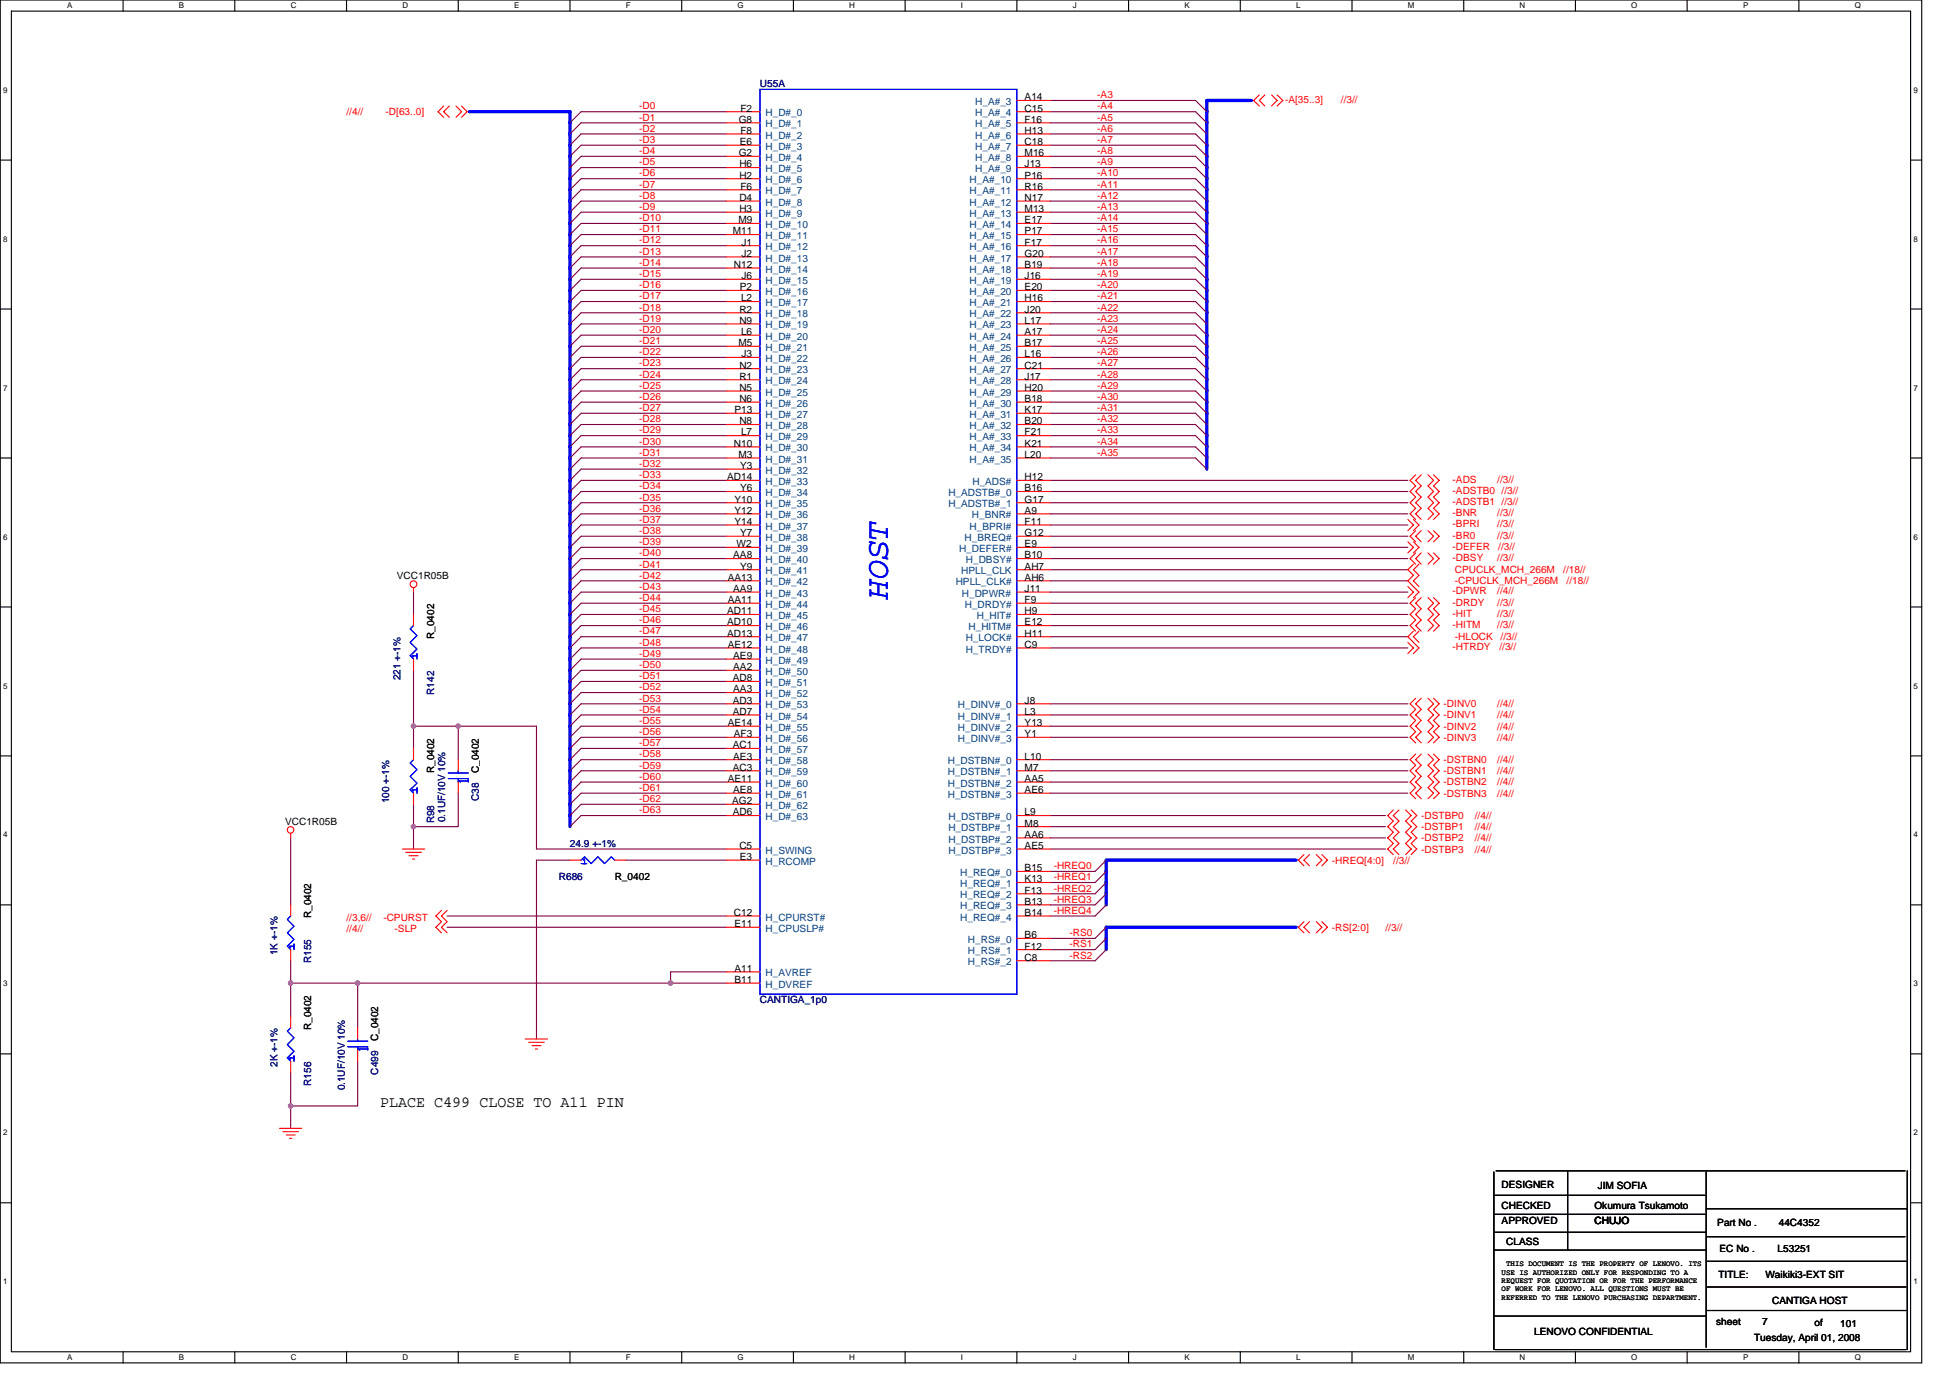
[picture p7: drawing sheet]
<svg xmlns="http://www.w3.org/2000/svg" width="297mm" height="210mm" viewBox="0 0 297 210" stroke-linecap="round" stroke-linejoin="round" font-family="sans-serif">
<path d="M0 0h292.7v207.6h-292.7zM1.7 1.7h289.3v204.2h-289.3z" fill="none" stroke="#000" stroke-width=".17"/>
<g fill="#fff">
<path d="M10.2 .2h.8v1.3h-.8z"/>
<path d="M10.2 206.1h.8v1.3h-.8z"/>
</g>
<path d="M18.8 0v1.7M18.8 205.9v1.7" fill="none" stroke="#000" stroke-width=".17"/>
<g fill="#fff">
<path d="M27.3 .2h.7v1.3h-.7z"/>
<path d="M27.3 206.1h.7v1.3h-.7z"/>
</g>
<path d="M35.8 0v1.7M35.8 205.9v1.7" fill="none" stroke="#000" stroke-width=".17"/>
<g fill="#fff">
<path d="M44.3 .2h.8v1.3h-.8z"/>
<path d="M44.3 206.1h.8v1.3h-.8z"/>
</g>
<path d="M52.8 0v1.7M52.8 205.9v1.7" fill="none" stroke="#000" stroke-width=".17"/>
<g fill="#fff">
<path d="M61.3 .2h.8v1.3h-.8z"/>
<path d="M61.3 206.1h.8v1.3h-.8z"/>
</g>
<path d="M69.8 0v1.7M69.8 205.9v1.7" fill="none" stroke="#000" stroke-width=".17"/>
<g fill="#fff">
<path d="M78.3 .2h.8v1.3h-.8z"/>
<path d="M78.3 206.1h.8v1.3h-.8z"/>
</g>
<path d="M86.8 0v1.7M86.8 205.9v1.7" fill="none" stroke="#000" stroke-width=".17"/>
<g fill="#fff">
<path d="M95.3 .2h.8v1.3h-.8z"/>
<path d="M95.3 206.1h.8v1.3h-.8z"/>
</g>
<path d="M103.8 0v1.7M103.8 205.9v1.7" fill="none" stroke="#000" stroke-width=".17"/>
<g fill="#fff">
<path d="M112.3 .2h1v1.3h-1z"/>
<path d="M112.3 206.1h1v1.3h-1z"/>
</g>
<path d="M120.9 0v1.7M120.9 205.9v1.7" fill="none" stroke="#000" stroke-width=".17"/>
<g fill="#fff">
<path d="M129.4 .2h.8v1.3h-.8z"/>
<path d="M129.4 206.1h.8v1.3h-.8z"/>
</g>
<path d="M137.9 0v1.7M137.9 205.9v1.7" fill="none" stroke="#000" stroke-width=".17"/>
<g fill="#fff">
<path d="M146.4 .2h.3v1.3h-.3z"/>
<path d="M146.4 206.1h.3v1.3h-.3z"/>
</g>
<path d="M154.9 0v1.7M154.9 205.9v1.7" fill="none" stroke="#000" stroke-width=".17"/>
<g fill="#fff">
<path d="M163.4 .2h.6v1.3h-.6z"/>
<path d="M163.4 206.1h.6v1.3h-.6z"/>
</g>
<path d="M171.9 0v1.7M171.9 205.9v1.7" fill="none" stroke="#000" stroke-width=".17"/>
<g fill="#fff">
<path d="M180.4 .2h.8v1.3h-.8z"/>
<path d="M180.4 206.1h.8v1.3h-.8z"/>
</g>
<path d="M188.9 0v1.7M188.9 205.9v1.7" fill="none" stroke="#000" stroke-width=".17"/>
<g fill="#fff">
<path d="M197.4 .2h.7v1.3h-.7z"/>
<path d="M197.4 206.1h.7v1.3h-.7z"/>
</g>
<path d="M205.9 0v1.7M205.9 205.9v1.7" fill="none" stroke="#000" stroke-width=".17"/>
<g fill="#fff">
<path d="M214.5 .2h.9v1.3h-.9z"/>
<path d="M214.5 206.1h.9v1.3h-.9z"/>
</g>
<path d="M223 0v1.7M223 205.9v1.7" fill="none" stroke="#000" stroke-width=".17"/>
<g fill="#fff">
<path d="M231.5 .2h.8v1.3h-.8z"/>
<path d="M231.5 206.1h.8v1.3h-.8z"/>
</g>
<path d="M240 0v1.7M240 205.9v1.7" fill="none" stroke="#000" stroke-width=".17"/>
<g fill="#fff">
<path d="M248.5 .2h.9v1.3h-.9z"/>
<path d="M248.5 206.1h.9v1.3h-.9z"/>
</g>
<path d="M257 0v1.7M257 205.9v1.7" fill="none" stroke="#000" stroke-width=".17"/>
<g fill="#fff">
<path d="M265.5 .2h.8v1.3h-.8z"/>
<path d="M265.5 206.1h.8v1.3h-.8z"/>
</g>
<path d="M274 0v1.7M274 205.9v1.7" fill="none" stroke="#000" stroke-width=".17"/>
<g fill="#fff">
<path d="M282.5 .2h.9v1.3h-.9z"/>
<path d="M282.5 206.1h.9v1.3h-.9z"/>
<path d="M.5 13h.6v1.4h-.6z"/>
<path d="M291.5 13h.6v1.4h-.6z"/>
<path d="M.5 35.7h.6v1.4h-.6z"/>
<path d="M291.5 35.7h.6v1.4h-.6z"/>
</g>
<path d="M0 24.4h1.7M291 24.4h1.7" fill="none" stroke="#000" stroke-width=".17"/>
<g fill="#fff">
<path d="M.5 58.4h.6v1.4h-.6z"/>
<path d="M291.5 58.4h.6v1.4h-.6z"/>
</g>
<path d="M0 47.1h1.7M291 47.1h1.7" fill="none" stroke="#000" stroke-width=".17"/>
<g fill="#fff">
<path d="M.5 81.1h.6v1.3h-.6z"/>
<path d="M291.5 81.1h.6v1.3h-.6z"/>
</g>
<path d="M0 69.8h1.7M291 69.8h1.7" fill="none" stroke="#000" stroke-width=".17"/>
<g fill="#fff">
<path d="M.5 103.8h.6v1.3h-.6z"/>
<path d="M291.5 103.8h.6v1.3h-.6z"/>
</g>
<path d="M0 92.5h1.7M291 92.5h1.7" fill="none" stroke="#000" stroke-width=".17"/>
<g fill="#fff">
<path d="M.5 126.5h.6v1.3h-.6z"/>
<path d="M291.5 126.5h.6v1.3h-.6z"/>
</g>
<path d="M0 115.1h1.7M291 115.1h1.7" fill="none" stroke="#000" stroke-width=".17"/>
<g fill="#fff">
<path d="M.5 149.2h.6v1.3h-.6z"/>
<path d="M291.5 149.2h.6v1.3h-.6z"/>
</g>
<path d="M0 137.8h1.7M291 137.8h1.7" fill="none" stroke="#000" stroke-width=".17"/>
<g fill="#fff">
<path d="M.5 171.9h.6v1.3h-.6z"/>
<path d="M291.5 171.9h.6v1.3h-.6z"/>
</g>
<path d="M0 160.5h1.7M291 160.5h1.7" fill="none" stroke="#000" stroke-width=".17"/>
<g fill="#fff">
<path d="M.5 194.6h.6v1.3h-.6z"/>
<path d="M291.5 194.6h.6v1.3h-.6z"/>
</g>
<g fill="none" stroke="#000" stroke-width=".17">
<path d="M227.6 178.5v27.1M227.9 178.4h62.3M238.8 178.5v11.9M259.9 178.5v26.7M290.5 178.4v27.2M0 183.2h1.7M227.6 182.1h32.1M227.6 185h32.1M227.6 187.7h32.3M227.6 190.4h32.3M259.9 199.6h30.5M259.9 184.1h30.6"/>
<path d="M260.1 192.1h30.3M260.1 188.4h30.1M260.1 196h30.3M291 183.2h1.7M227.6 200.5h32.3M227.7 205.6h62.7"/>
</g>
<g fill="none" stroke="#800040" stroke-width=".17">
<path d="M110.7 17h-22.2l-1.7 1.7M110.7 18.7h-22.2l-1.7 1.7M160 17h22.1l1.7 1.7M160 18.7h22.1l1.7 1.7M160 15.3h22.1l1.7 1.7M110.7 20.4h-22.2l-1.7 1.7M110.7 22.1h-22.2l-1.7 1.7M110.7 23.8h-22.2l-1.7 1.7M110.7 25.5h-22.2l-1.7 1.7M110.7 27.2h-22.2l-1.7 1.7M110.7 28.9h-22.2l-1.7 1.7M110.7 30.6h-22.2l-1.7 1.7"/>
<path d="M110.7 32.3h-22.2l-1.7 1.7M110.7 34h-22.2l-1.7 1.7M110.7 35.7h-22.2l-1.7 1.7M110.7 37.4h-22.2l-1.7 1.7M110.7 39.1h-22.2l-1.7 1.7M160 20.4h22.1l1.7 1.7M160 22.1h22.1l1.7 1.7M160 23.8h22.1l1.7 1.7M160 25.5h22.1l1.7 1.7M160 27.2h22.1l1.7 1.7M160 28.9h22.1l1.7 1.7M160 30.6h22.1l1.7 1.7"/>
<path d="M160 32.3h22.1l1.7 1.7M160 34h22.1l1.7 1.7M160 35.7h22.1l1.7 1.7M160 37.4h22.1l1.7 1.7M160 39.1h22.1l1.7 1.7M110.7 40.8h-22.2l-1.7 1.7M110.7 42.5h-22.2l-1.7 1.7M110.7 44.2h-22.2l-1.7 1.7M110.7 45.9h-22.2l-1.7 1.7M110.7 47.6h-22.2l-1.7 1.7M110.7 49.3h-22.2l-1.7 1.8M110.7 51.1h-22.2l-1.7 1.6"/>
<path d="M110.7 52.7h-22.2l-1.7 1.7M110.7 54.4h-22.2l-1.7 1.8M110.7 56.2h-22.2l-1.7 1.6M110.7 57.8h-22.2l-1.7 1.8M110.7 59.6h-22.2l-1.7 1.7M160 40.8h22.1l1.7 1.7M160 42.5h22.1l1.7 1.7M160 44.2h22.1l1.7 1.7M160 45.9h22.1l1.7 1.7M160 47.6h22.1l1.7 1.7M160 49.3h22.1l1.7 1.8M160 51.1h22.1l1.7 1.6"/>
<path d="M160 52.7h22.1l1.7 1.7M160 54.4h22.1l1.7 1.8M160 56.2h22.1l1.7 1.6M160 57.8h22.1l1.7 1.8M160 59.6h22.1l1.7 1.7M110.7 61.3h-22.2l-1.7 1.6M110.7 62.9h-22.2l-1.7 1.8M110.7 64.7h-22.2l-1.7 1.7M110.7 66.4h-22.2l-1.7 1.7M110.7 68.1h-22.2l-1.7 1.7M110.7 69.8h-22.2l-1.7 1.7M110.7 71.5h-22.2l-1.7 1.7"/>
<path d="M110.7 73.2h-22.2l-1.7 1.7M110.7 74.9h-22.2l-1.7 1.7M110.7 76.6h-22.2l-1.7 1.7M110.7 78.3h-22.2l-1.7 1.7M110.7 80h-22.2l-1.7 1.7M160 61.3h22.1l1.7 1.6M160 62.9h22.1l1.7 1.8M160 64.7h22.1l1.7 1.7M160 66.4h22.1l1.7 1.7M160 68.1h22.1l1.7 1.7M160 69.8h22.1l1.7 1.7M160 73.2h54.5"/>
<path d="M160 74.9h54.5M160 76.6h54.5M160 78.3h54.5M160 80h54.5M63 90.2v3.4M110.7 81.7h-22.2l-1.7 1.7M110.7 83.4h-22.2l-1.7 1.7M110.7 85.1h-22.2l-1.7 1.7M110.7 86.8h-22.2l-1.7 1.7M110.7 88.5h-22.2l-1.7 1.7M110.7 90.2h-22.2l-1.7 1.7M110.7 91.9h-22.2l-1.7 1.7"/>
<path d="M110.7 93.6h-22.2l-1.7 1.7M110.7 95.3h-22.2l-1.7 1.7M110.7 97h-22.2l-1.7 1.7M110.7 98.7h-22.2l-1.7 1.7M160 81.7h54.5M160 83.4h54.5M160 85.1h54.5M160 86.8h54.5M160 88.5h54.5M160 90.2h54.5M160 91.9h54.5M160 93.6h54.5"/>
<path d="M160 95.3h54.5M160 97h54.5M160 98.7h54.5M63 110.6h6.8v5.1M63 102.1v11.9M69.8 110.6h11.9v18.7h29M110.7 110.6h-22.2l-1.7 1.7M110.7 100.4h-22.2l-1.7 1.7M110.7 102.1h-22.2l-1.7 1.7M110.7 103.8h-22.2l-1.7 1.7M110.7 105.5h-22.2l-1.7 1.7M110.7 107.2h-22.2l-1.7 1.7"/>
<path d="M110.7 108.9h-22.2l-1.7 1.7M110.7 112.3h-22.2l-1.7 1.7M110.7 114h-22.2l-1.7 1.7M110.7 115.7h-22.2l-1.7 1.7M110.7 117.4h-22.2l-1.7 1.7M110.7 119.1h-22.2l-1.7 1.7M160 110.6h54.5M160 107.2h54.5M160 108.9h54.5M160 112.3h54.5M160 115.7h54.5M160 117.4h54.5"/>
<path d="M160 119.1h54.5M44.3 127.6v10.2M63 122.5v3.4M68.1 139.5h42.6M69.8 120.8v5.1h-6.8v3.4M86.8 131h-5.1v27.3M95.3 131h15.4M110.7 120.8h-22.2l-1.7 1.7M110.7 122.5h-22.2l-1.7 1.7M110.7 124.2h-22.2l-1.7 1.7M160 120.8h54.5M160 124.2h51"/>
<path d="M160 127.6h51M160 125.9h51M160 129.3h51M168.5 137.8l-1.7 1.7h-6.8M168.5 136.1l-1.7 1.7h-6.8M168.5 132.7l-1.7 1.7h-6.8M168.5 134.4l-1.7 1.7h-6.8M168.5 131l-1.7 1.7h-6.8M44.3 146.3v8.6M44.3 149.8h10.2M68.1 141.2h42.6M102.1 149.8h-47.6v6.7"/>
<path d="M102.1 149.8h8.6M110.7 148h-8.6v1.8M168.5 141.2l-1.7 1.7h-6.8M168.5 144.7l-1.7 1.6h-6.8M168.5 142.9l-1.7 1.8h-6.8M44.3 163.4v8.5M54.5 161.7v6.8h-10.2"/>
</g>
<g fill="#f0f" stroke="#f0f" stroke-width=".17">
<circle cx="69.8" cy="110.6" r=".33"/>
<circle cx="63" cy="125.9" r=".33"/>
<circle cx="44.3" cy="149.7" r=".33"/>
<circle cx="54.5" cy="149.7" r=".33"/>
<circle cx="102.1" cy="149.7" r=".33"/>
<circle cx="63" cy="110.6" r=".33"/>
<circle cx="44.3" cy="168.5" r=".33"/>
</g>
<path d="M71.5 17h15.3v108.9M190.6 15.3h-6.8v56.2M197.4 131h-28.9v6.8M197.4 141.2h-28.9v3.5" fill="none" stroke="#00f" stroke-width=".51"/>
<g fill="none" stroke="#f00" stroke-width=".17">
<path d="M67.6 16.2l-.9 .8 .9 .9M68.4 16.2l-.8 .8 .8 .9M69.5 16.2l.8 .8-.8 .9M70.3 16.2l.9 .8-.9 .9M110.7 17h5.1M110.7 18.7h5.1M154.9 15.3h5.1M154.9 17h5.1M154.9 18.7h5.1M191.8 14.5l-.8 .8 .8 .9M192.7 14.5l-.9 .8 .9 .9M193.7 14.5l.8 .8-.8 .9"/>
<path d="M194.5 14.5l.9 .8-.9 .9M110.7 27.2h5.1M110.7 28.9h5.1M110.7 30.6h5.1M110.7 32.3h5.1M110.7 34h5.1M110.7 35.7h5.1M110.7 37.4h5.1M110.7 39.1h5.1M110.7 20.4h5.1M110.7 22.1h5.1M110.7 23.8h5.1"/>
<path d="M110.7 25.5h5.1M154.9 27.2h5.1M154.9 28.9h5.1M154.9 30.6h5.1M154.9 32.3h5.1M154.9 34h5.1M154.9 35.7h5.1M154.9 37.4h5.1M154.9 39.1h5.1M154.9 20.4h5.1M154.9 22.1h5.1M154.9 23.8h5.1"/>
<path d="M154.9 25.5h5.1M110.7 40.8h5.1M110.7 42.5h5.1M110.7 44.2h5.1M110.7 45.9h5.1M110.7 47.6h5.1M110.7 49.3h5.1M110.7 51.1h5.1M110.7 52.7h5.1M110.7 54.4h5.1M110.7 56.2h5.1M110.7 57.8h5.1"/>
<path d="M110.7 59.6h5.1M154.9 40.8h5.1M154.9 42.5h5.1M154.9 44.2h5.1M154.9 45.9h5.1M154.9 47.6h5.1M154.9 49.3h5.1M154.9 51.1h5.1M154.9 52.7h5.1M154.9 54.4h5.1M154.9 56.2h5.1M154.9 57.8h5.1"/>
<path d="M154.9 59.6h5.1M110.7 61.3h5.1M110.7 62.9h5.1M110.7 73.2h5.1M110.7 74.9h5.1M110.7 76.6h5.1M110.7 78.3h5.1M110.7 80h5.1M110.7 68.1h5.1M110.7 64.7h5.1M110.7 66.4h5.1M110.7 69.8h5.1"/>
<path d="M110.7 71.5h5.1M154.9 61.3h5.1M154.9 62.9h5.1M154.9 73.2h5.1M154.9 74.9h5.1M154.9 76.6h5.1M154.9 78.3h5.1M154.9 80h5.1M154.9 68.1h5.1M154.9 64.7h5.1M154.9 66.4h5.1M154.9 69.8h5.1"/>
<path d="M214.5 79.1l.8 .9-.8 .8M215.3 79.1l.9 .9-.9 .8M215.6 72.3l-.8 .9 .8 .8-.8 .9 .8 .8-.8 .9 .8 .8-.8 .9 .8 .8M216.5 72.3l-.9 .9 .9 .8-.9 .9 .9 .8-.9 .9 .9 .8-.9 .9 .9 .8M217.5 72.3l.9 .9-.9 .8 .9 .9-.9 .8 .9 .9-.9 .8 .9 .9-.9 .8M218.4 72.3l.8 .9-.8 .8 .8 .9-.8 .8 .8 .9-.8 .8 .8 .9-.8 .8M63 89.5v.7M63 93.6v1.7M110.7 81.7h5.1M110.7 88.5h5.1M110.7 86.8h5.1M110.7 85.1h5.1"/>
<path d="M110.7 83.4h5.1M110.7 90.2h5.1M110.7 91.9h5.1M110.7 93.6h5.1M110.7 95.3h5.1M110.7 97h5.1M110.7 98.7h5.1M154.9 81.7h5.1M154.9 88.5h5.1M154.9 86.8h5.1M154.9 85.1h5.1M154.9 83.4h5.1"/>
<path d="M154.9 90.2h5.1M154.9 91.9h5.1M154.9 93.6h5.1M154.9 95.3h5.1M154.9 97h5.1M154.9 98.7h5.1M214.5 89.3l.8 .9-.8 .8M214.5 82.5l.8 .9-.8 .8M214.5 97.9l.8 .8-.8 .8M215.3 85.9l-.8 .9 .8 .8-.8 .9 1.7 1.7-.9 .8M215.3 96.1l-.8 .9 1.7 1.7-.9 .8M215.3 82.5l.9 .9-.9 .8"/>
<path d="M215.6 80.8l-.8 .9 .8 .8M215.6 84.2l-.8 .9 .8 .8M215.6 91l-.8 .9 .8 .8-.8 .9 .8 .8-.8 .9 .8 .8M216.2 85.9l-.9 .9 .9 .8-.9 .9 .9 .8M216.2 96.1l-.9 .9 .9 .9M216.5 80.8l-.9 .9 .9 .8M216.5 84.2l-.9 .9 .9 .8M216.5 91l-.9 .9 .9 .8-.9 .9 .9 .8-.9 .9 .9 .8M217.5 80.8l.9 .9-.9 .8M217.5 84.2l.9 .9-.9 .8M217.5 91l.9 .9-.9 .8 .9 .9-.9 .8 .9 .9-.9 .8M218.4 80.8l.8 .9-.8 .8"/>
<path d="M218.4 84.2l.8 .9-.8 .8M218.4 91l.8 .9-.8 .8 .8 .9-.8 .8 .8 .9-.8 .8M63 100.4v1.7M63 114v1.7M69.8 115.7v1.7M69.8 119.1v1.7M110.7 102.1h5.1M110.7 119.1h5.1M110.7 100.4h5.1M110.7 103.8h5.1M110.7 105.5h5.1M110.7 107.2h5.1"/>
<path d="M110.7 108.9h5.1M110.7 110.6h5.1M110.7 112.3h5.1M110.7 114h5.1M110.7 115.7h5.1M110.7 117.4h5.1M154.9 119.1h5.1M154.9 107.2h5.1M154.9 108.9h5.1M154.9 110.6h5.1M154.9 112.3h5.1M154.9 115.7h5.1"/>
<path d="M154.9 117.4h5.1M215.6 106.4l-.8 .8 .8 .9-.8 .8 .8 .8-.8 .9 .8 .9-.8 .8 .8 .9M215.6 114.9l-.8 .8 .8 .9-.8 .8 .8 .9-.8 .8 .8 .9-.8 .8 .8 .9M216.5 106.4l-.9 .8 .9 .9-.9 .8 .9 .8-.9 .9 .9 .9-.9 .8 .9 .9M216.5 114.9l-.9 .8 .9 .9-.9 .8 .9 .9-.9 .8 .9 .9-.9 .8 .9 .9M217.5 106.4l.9 .8-.9 .9 .9 .8-.9 .8 .9 .9-.9 .9 .9 .8-.9 .9M217.5 114.9l.9 .8-.9 .9 .9 .8-.9 .9 .9 .8-.9 .9 .9 .8-.9 .9M218.4 106.4l.8 .8-.8 .9 .8 .8-.8 .8 .8 .9-.8 .9 .8 .8-.8 .9M218.4 114.9l.8 .8-.8 .9 .8 .8-.8 .9 .8 .8-.8 .9 .8 .8-.8 .9M44.3 126.9v.7M44.3 137.8v1.7M61.3 129.3h3.4"/>
<path d="M61.8 129.8h2.4M62.3 130.3h1.4M62.8 130.9h.4M63 120.8v1.7M67.2 138.7l-.8 .8 .8 .9-.8 .8 .8 .9M68.1 138.7l-.9 .8 .9 .9-.9 .8 .9 .9M86.8 131h1.7M93.6 131h1.7M110.7 129.3h5.1M110.7 139.5h5.1M110.7 120.8h5.1M110.7 122.5h5.1"/>
<path d="M110.7 124.2h5.1M110.7 131h5.1M154.9 129.3h5.1M154.9 139.5h5.1M154.9 136.1h5.1M154.9 137.8h5.1M154.9 120.8h5.1M154.9 124.2h5.1M154.9 125.9h5.1M154.9 127.6h5.1M154.9 132.7h5.1M154.9 134.4h5.1"/>
<path d="M198.6 130.2l-.8 .8 .8 .9M199.5 130.2l-.9 .8 .9 .9M200.5 130.2l.9 .8-.9 .9M201.4 130.2l.8 .8-.8 .9M212.2 123.4l-.8 .8 .8 .9-.8 .8 .8 .9-.8 .8 .8 .9-.8 .8 .8 .9M213.1 123.4l-.9 .8 .9 .9-.9 .8 .9 .9-.9 .8 .9 .9-.9 .8 .9 .9M214.1 123.4l.9 .8-.9 .9 .9 .8-.9 .9 .9 .8-.9 .9 .9 .8-.9 .9M215 123.4l.8 .8-.8 .9 .8 .8-.8 .9 .8 .8-.8 .9 .8 .8-.8 .9M44.3 144.7v1.6M44.3 154.9v1.6M54.5 156.5v1.8M54.5 160v1.7"/>
<path d="M80 158.3h3.4M80.5 158.8h2.4M81 159.3h1.4M81.6 159.8h.3M110.7 148h5.1M110.7 149.8h5.1M110.7 141.2h5.1M154.9 142.9h5.1M154.9 144.7h5.1M154.9 146.3h5.1M198.6 140.4l-.8 .8 .8 .9M199.5 140.4l-.9 .8 .9 .9"/>
<path d="M200.5 140.4l.9 .8-.9 .9M201.4 140.4l.8 .8-.8 .9M42.6 171.9h3.4M43.1 172.4h2.4M43.6 172.9h1.4M44.1 173.4h.3M44.3 161.7v1.7"/>
<circle cx="63" cy="89" r=".51"/>
<circle cx="44.3" cy="126.4" r=".5"/>
</g>
<g fill="none" stroke="#00f" stroke-width=".17">
<path d="M115.8 13.6h39.1v137.8h-39.1zM63 95.3l-.5 .5 1 1-1 1.1 1 1-1 1 .5 .5M63.5 99.9h-.7l.2 .2M63.5 99.5v.9M63 115.7l-.5 .5 1 1-1 1.1 1 1-1 1 .5 .5M63.5 120v.8M68.3 117.8h3M68.3 118.6h3M69.8 117.4v.4M69.8 118.6v.5M71.3 119h-1.5l.3 .1M71.3 118.8v.3"/>
<path d="M44.3 139.5l-.5 .6 1 1-1 1 1 1-1 1 .5 .6M63.5 120.3h-.7l.2 .2M88.5 131l.5-.5 1.1 1.1 1-1.1 1 1.1 1-1.1 .5 .5M88.5 131.6h.9M88.9 131l.1-.1v.7M44.3 156.5l-.5 .6 1 1-1 1 1 1-1 1 .5 .6M44.8 144.1h-.7l.2 .2M44.8 143.8v.9M53 158.6h3M53 159.4h3M54.5 158.3v.3M54.5 159.4v.6"/>
<path d="M56 159.8h-1.5l.3 .2M56 159.6v.4M44.8 161.1h-.7l.2 .2M44.8 160.8v.9"/>
</g>
<text font-size="4.9" fill="#00f" x="135.3" y="91.2" transform="rotate(-90 135.3 91.2)">HOST</text>
<text font-size="2.4" x="57.9" y="168.6">PLACE C499 CLOSE TO A11 PIN</text>
<g font-size="1.5" fill="#f00">
<text x="52.8" y="17.5">//4//</text>
<text x="58.7" y="17.5">-D[63..0]</text>
<text x="97.4" y="16.7">-D0</text>
<text x="167.1" y="15">-A3</text>
<text x="167.1" y="16.7">-A4</text>
<text x="195.7" y="15.7">-A[35..3]</text>
<text x="204.3" y="15.7">//3//</text>
<text x="97.4" y="18.4">-D1</text>
<text x="97.4" y="20.1">-D2</text>
<text x="97.4" y="21.8">-D3</text>
<text x="97.4" y="23.5">-D4</text>
<text x="167.1" y="18.4">-A5</text>
<text x="167.1" y="20.1">-A6</text>
<text x="167.1" y="21.8">-A7</text>
<text x="167.1" y="23.5">-A8</text>
<text x="97.4" y="25.2">-D5</text>
<text x="97.4" y="26.9">-D6</text>
<text x="97.4" y="28.6">-D7</text>
<text x="167.1" y="25.2">-A9</text>
<text x="167.1" y="26.9">-A10</text>
<text x="167.1" y="28.6">-A11</text>
<text x="97.4" y="30.3">-D8</text>
<text x="97.4" y="32">-D9</text>
<text x="97.4" y="33.7">-D10</text>
<text x="97.4" y="35.4">-D11</text>
<text x="167.1" y="30.3">-A12</text>
<text x="167.1" y="32">-A13</text>
<text x="167.1" y="33.7">-A14</text>
<text x="167.1" y="35.4">-A15</text>
<text x="97.4" y="37.1">-D12</text>
<text x="97.4" y="38.8">-D13</text>
<text x="97.4" y="40.5">-D14</text>
<text x="167.1" y="37.1">-A16</text>
<text x="167.1" y="38.8">-A17</text>
<text x="167.1" y="40.5">-A18</text>
<text x="97.4" y="42.2">-D15</text>
<text x="97.4" y="43.9">-D16</text>
<text x="97.4" y="45.6">-D17</text>
<text x="97.4" y="47.3">-D18</text>
<text x="167.1" y="42.2">-A19</text>
<text x="167.1" y="43.9">-A20</text>
<text x="167.1" y="45.6">-A21</text>
<text x="167.1" y="47.3">-A22</text>
<text x="97.4" y="49">-D19</text>
<text x="97.4" y="50.7">-D20</text>
<text x="97.4" y="52.4">-D21</text>
<text x="167.1" y="49">-A23</text>
<text x="167.1" y="50.7">-A24</text>
<text x="167.1" y="52.4">-A25</text>
<text x="97.4" y="54.1">-D22</text>
<text x="97.4" y="55.8">-D23</text>
<text x="97.4" y="57.5">-D24</text>
<text x="97.4" y="59.2">-D25</text>
<text x="167.1" y="54.1">-A26</text>
<text x="167.1" y="55.8">-A27</text>
<text x="167.1" y="57.5">-A28</text>
<text x="167.1" y="59.2">-A29</text>
<text x="97.4" y="60.9">-D26</text>
<text x="97.4" y="62.6">-D27</text>
<text x="97.4" y="64.3">-D28</text>
<text x="167.1" y="60.9">-A30</text>
<text x="167.1" y="62.6">-A31</text>
<text x="167.1" y="64.3">-A32</text>
<text x="97.4" y="66">-D29</text>
<text x="97.4" y="67.7">-D30</text>
<text x="97.4" y="69.4">-D31</text>
<text x="97.4" y="71.1">-D32</text>
<text x="167.1" y="66">-A33</text>
<text x="167.1" y="67.7">-A34</text>
<text x="167.1" y="69.4">-A35</text>
<text x="97.4" y="72.8">-D33</text>
<text x="97.4" y="74.5">-D34</text>
<text x="97.4" y="76.2">-D35</text>
<text x="97.4" y="77.9">-D36</text>
<text x="221.3" y="75.2">-ADSTB0 //3//</text>
<text x="221.3" y="76.9">-ADSTB1 //3//</text>
<text x="221.3" y="73.5">-ADS</text>
<text x="228.1" y="73.5">//3//</text>
<text x="97.4" y="79.6">-D37</text>
<text x="97.4" y="81.3">-D38</text>
<text x="97.4" y="83">-D39</text>
<text x="221.3" y="78.6">-BNR</text>
<text x="221.3" y="82">-BR0</text>
<text x="221.3" y="80.3">-BPRI</text>
<text x="221.3" y="83.7">-DEFER</text>
<text x="228.1" y="78.6">//3//</text>
<text x="228.1" y="82">//3//</text>
<text x="228.1" y="80.3">//3//</text>
<text x="228.2" y="83.7">//3//</text>
<text x="97.4" y="84.8">-D40</text>
<text x="97.4" y="86.4">-D41</text>
<text x="97.4" y="88.1">-D42</text>
<text x="97.4" y="89.9">-D43</text>
<text x="221.3" y="85.4">-DBSY</text>
<text x="221.6" y="87.3">CPUCLK_MCH_266M</text>
<text x="221.6" y="89">-CPUCLK_MCH_266M</text>
<text x="228.1" y="85.4">//3//</text>
<text x="238.1" y="87.3">//18//</text>
<text x="238.6" y="89">//18//</text>
<text x="97.4" y="91.5">-D44</text>
<text x="97.4" y="93.3">-D45</text>
<text x="97.4" y="95">-D46</text>
<text x="221.3" y="95.7">-HITM</text>
<text x="221.3" y="93.9">-HIT</text>
<text x="221.3" y="92.2">-DRDY</text>
<text x="221.3" y="90.6">-DPWR</text>
<text x="228.1" y="92.2">//3//</text>
<text x="228.1" y="90.6">//4//</text>
<text x="228.1" y="95.7">//3//</text>
<text x="228.1" y="93.9">//3//</text>
<text x="97.4" y="96.6">-D47</text>
<text x="97.4" y="98.4">-D48</text>
<text x="97.4" y="100.1">-D49</text>
<text x="97.4" y="101.8">-D50</text>
<text x="221.3" y="99.1">-HTRDY</text>
<text x="221.6" y="97.5">-HLOCK</text>
<text x="228.4" y="99.1">//3//</text>
<text x="228.6" y="97.5">//3//</text>
<text x="97.4" y="103.5">-D51</text>
<text x="97.4" y="105.2">-D52</text>
<text x="97.4" y="106.9">-D53</text>
<text x="219.9" y="107.7">-DINV0</text>
<text x="228.1" y="107.7">//4//</text>
<text x="97.4" y="108.6">-D54</text>
<text x="97.4" y="110.3">-D55</text>
<text x="97.4" y="112">-D56</text>
<text x="97.4" y="113.7">-D57</text>
<text x="219.9" y="109.4">-DINV1</text>
<text x="219.9" y="111.1">-DINV2</text>
<text x="219.9" y="112.8">-DINV3</text>
<text x="228.1" y="109.4">//4//</text>
<text x="228.1" y="111.1">//4//</text>
<text x="228.1" y="112.8">//4//</text>
<text x="97.4" y="115.4">-D58</text>
<text x="97.4" y="117.1">-D59</text>
<text x="97.4" y="118.8">-D60</text>
<text x="219.9" y="116.2">-DSTBN0</text>
<text x="219.9" y="117.9">-DSTBN1</text>
<text x="219.9" y="119.6">-DSTBN2</text>
<text x="228.1" y="116.2">//4//</text>
<text x="228.1" y="117.9">//4//</text>
<text x="228.1" y="119.6">//4//</text>
<text x="97.4" y="120.5">-D61</text>
<text x="97.4" y="122.2">-D62</text>
<text x="97.4" y="123.9">-D63</text>
<text x="216.5" y="124.8">-DSTBP0</text>
<text x="219.9" y="121.3">-DSTBN3</text>
<text x="224.7" y="124.8">//4//</text>
<text x="228.1" y="121.3">//4//</text>
<text x="202.9" y="131.6">-HREQ[4:0]</text>
<text x="212.2" y="131.6">//3//</text>
<text x="216.5" y="126.4">-DSTBP1</text>
<text x="216.5" y="128.1">-DSTBP2</text>
<text x="216.5" y="129.9">-DSTBP3</text>
<text x="224.7" y="126.4">//4//</text>
<text x="224.7" y="128.1">//4//</text>
<text x="224.7" y="129.9">//4//</text>
<text x="160.5" y="137.5">-HREQ3</text>
<text x="160.5" y="134.1">-HREQ1</text>
<text x="160.5" y="135.8">-HREQ2</text>
<text x="160.5" y="132.4">-HREQ0</text>
<text x="52.8" y="140.2">//3,6//</text>
<text x="52.8" y="141.9">//4//</text>
<text x="58.4" y="140.2">-CPURST</text>
<text x="60.1" y="141.9">-SLP</text>
<text x="160.5" y="139.2">-HREQ4</text>
<text x="162.9" y="142.6">-RS0</text>
<text x="202.9" y="141.8">-RS[2:0]</text>
<text x="211" y="141.8">//3//</text>
<text x="162.9" y="146">-RS2</text>
<text x="162.9" y="144.3">-RS1</text>
</g>
<g font-size="1.5">
<text x="112.8" y="17">F2</text>
<text x="156.1" y="15.3">A14</text>
<text x="156.1" y="17">C15</text>
<text x="112.5" y="18.7">G8</text>
<text x="112.5" y="23.8">G2</text>
<text x="112.7" y="22.1">E6</text>
<text x="112.8" y="20.4">F8</text>
<text x="156.1" y="18.7">F16</text>
<text x="156.1" y="20.4">H13</text>
<text x="156.1" y="22.1">C18</text>
<text x="156.1" y="23.8">M16</text>
<text x="112.6" y="25.5">H6</text>
<text x="112.6" y="27.2">H2</text>
<text x="112.8" y="28.9">F6</text>
<text x="156.1" y="25.5">J13</text>
<text x="156.1" y="27.2">P16</text>
<text x="156.1" y="28.9">R16</text>
<text x="111.6" y="35.7">M11</text>
<text x="112.5" y="34">M9</text>
<text x="112.6" y="30.6">D4</text>
<text x="112.6" y="32.3">H3</text>
<text x="156.1" y="30.6">N17</text>
<text x="156.1" y="32.3">M13</text>
<text x="156.1" y="34">E17</text>
<text x="156.1" y="35.7">P17</text>
<text x="111.8" y="40.8">N12</text>
<text x="113" y="37.4">J1</text>
<text x="113" y="39.1">J2</text>
<text x="156.1" y="37.4">F17</text>
<text x="156.1" y="39.1">G20</text>
<text x="156.1" y="40.8">B19</text>
<text x="112.6" y="47.6">R2</text>
<text x="112.7" y="44.2">P2</text>
<text x="112.9" y="45.9">L2</text>
<text x="113" y="42.5">J6</text>
<text x="156.1" y="42.5">J16</text>
<text x="156.1" y="44.2">E20</text>
<text x="156.1" y="45.9">H16</text>
<text x="156.1" y="47.6">J20</text>
<text x="112.5" y="52.7">M5</text>
<text x="112.6" y="49.3">N9</text>
<text x="112.9" y="51">L6</text>
<text x="156.1" y="49.3">L17</text>
<text x="156.1" y="51">A17</text>
<text x="156.1" y="52.7">B17</text>
<text x="112.6" y="56.1">N2</text>
<text x="112.6" y="57.8">R1</text>
<text x="112.6" y="59.5">N5</text>
<text x="113" y="54.4">J3</text>
<text x="156.1" y="54.4">L16</text>
<text x="156.1" y="56.1">C21</text>
<text x="156.1" y="57.8">J17</text>
<text x="156.1" y="59.5">H20</text>
<text x="111.9" y="62.9">P13</text>
<text x="112.6" y="61.2">N6</text>
<text x="112.6" y="64.6">N8</text>
<text x="156.1" y="61.2">B18</text>
<text x="156.1" y="62.9">K17</text>
<text x="156.1" y="64.6">B20</text>
<text x="111.8" y="68.1">N10</text>
<text x="112.5" y="69.7">M3</text>
<text x="112.7" y="71.4">Y3</text>
<text x="112.9" y="66.3">L7</text>
<text x="156.1" y="66.3">F21</text>
<text x="156.1" y="68.1">K21</text>
<text x="156.1" y="69.7">L20</text>
<text x="110.8" y="73.2">AD14</text>
<text x="111.9" y="76.6">Y10</text>
<text x="112.7" y="74.8">Y6</text>
<text x="156.1" y="74.8">B16</text>
<text x="156.1" y="76.6">G17</text>
<text x="156.1" y="73.2">H12</text>
<text x="111.9" y="78.3">Y12</text>
<text x="111.9" y="79.9">Y14</text>
<text x="112.2" y="83.4">W2</text>
<text x="112.7" y="81.7">Y7</text>
<text x="156.1" y="81.7">G12</text>
<text x="156.1" y="79.9">F11</text>
<text x="156.1" y="83.4">E9</text>
<text x="156.1" y="78.3">A9</text>
<text x="60.4" y="88.2">VCC1R05B</text>
<text x="110.8" y="88.5">AA13</text>
<text x="111.7" y="85.1">AA8</text>
<text x="112.7" y="86.8">Y9</text>
<text x="156.1" y="88.5">AH6</text>
<text x="156.1" y="85.1">B10</text>
<text x="156.1" y="86.8">AH7</text>
<text x="110.8" y="93.6">AD11</text>
<text x="110.8" y="95.3">AD10</text>
<text x="110.8" y="91.9">AA11</text>
<text x="111.7" y="90.2">AA9</text>
<text x="156.1" y="93.6">H9</text>
<text x="156.1" y="95.3">E12</text>
<text x="156.1" y="91.9">F9</text>
<text x="156.1" y="90.2">J11</text>
<text x="66.1" y="97.3" transform="rotate(-90 66.1 97.3)">R_0402</text>
<text x="110.8" y="97">AD13</text>
<text x="110.8" y="98.7">AE12</text>
<text x="111.7" y="100.4">AE9</text>
<text x="156.1" y="98.7">C9</text>
<text x="156.1" y="97">H11</text>
<text x="111.6" y="103.8">AD8</text>
<text x="111.6" y="107.2">AD3</text>
<text x="111.7" y="102.1">AA2</text>
<text x="111.7" y="105.5">AA3</text>
<text x="156.1" y="107.2">J8</text>
<text x="110.8" y="110.6">AE14</text>
<text x="111.6" y="108.9">AD7</text>
<text x="111.6" y="114">AC1</text>
<text x="111.8" y="112.3">AF3</text>
<text x="156.1" y="108.9">L3</text>
<text x="156.1" y="110.6">Y13</text>
<text x="156.1" y="112.3">Y1</text>
<text x="66.1" y="117.8" transform="rotate(-90 66.1 117.8)">R_0402</text>
<text x="72.9" y="117.8" transform="rotate(-90 72.9 117.8)">C_0402</text>
<text x="110.8" y="119.1">AE11</text>
<text x="111.6" y="117.4">AC3</text>
<text x="111.7" y="115.7">AE3</text>
<text x="156.1" y="115.7">L10</text>
<text x="156.1" y="117.4">M7</text>
<text x="156.1" y="119.1">AA5</text>
<text x="43.4" y="125.6">VCC1R05B</text>
<text x="111.5" y="122.5">AG2</text>
<text x="111.6" y="124.2">AD6</text>
<text x="111.7" y="120.8">AE8</text>
<text x="156.1" y="124.2">L9</text>
<text x="156.1" y="125.9">M8</text>
<text x="156.1" y="120.8">AE6</text>
<text x="112.6" y="129.3">C5</text>
<text x="112.7" y="131">E3</text>
<text x="156.1" y="127.6">AA6</text>
<text x="156.1" y="129.3">AE5</text>
<text x="93.6" y="134.1">R_0402</text>
<text x="156.1" y="136.1">F13</text>
<text x="156.1" y="137.8">B13</text>
<text x="156.1" y="132.7">B15</text>
<text x="156.1" y="134.4">K13</text>
<text x="47.4" y="139.9" transform="rotate(-90 47.4 139.9)">R_0402</text>
<text x="111.8" y="139.5">C12</text>
<text x="111.9" y="141.2">E11</text>
<text x="156.1" y="139.5">B14</text>
<text x="156.1" y="142.9">B6</text>
<text x="111.9" y="148">A11</text>
<text x="111.9" y="149.7">B11</text>
<text x="156.1" y="144.6">F12</text>
<text x="156.1" y="146.3">C8</text>
<text x="47.4" y="156.9" transform="rotate(-90 47.4 156.9)">R_0402</text>
<text x="57.6" y="158.6" transform="rotate(-90 57.6 158.6)">C_0402</text>
<text x="228.7" y="180.9">DESIGNER</text>
<text x="228.7" y="184.1">CHECKED</text>
<text x="242.9" y="184.1">Okumura Tsukamoto</text>
<text x="243.4" y="181.1">JIM SOFIA</text>
<text x="228.7" y="186.5">APPROVED</text>
<text x="229.4" y="189.6">CLASS</text>
<text x="242.9" y="186.5">CHUJO</text>
<text x="261.6" y="186.7">Part No .</text>
<text x="261.9" y="190.8">EC No .</text>
<text x="270.8" y="190.8">L53251</text>
<text x="271" y="186.7">44C4352</text>
<text x="261.8" y="194.7">TITLE:</text>
<text x="268.9" y="194.7">Waikiki3-EXT SIT</text>
<text x="233.7" y="203.4">LENOVO CONFIDENTIAL</text>
<text x="261.4" y="201.8">sheet</text>
<text x="268.4" y="201.8">7</text>
<text x="269.9" y="198.6">CANTIGA HOST</text>
<text x="276.4" y="202">of</text>
<text x="280.3" y="202.2">101</text>
<text x="267.2" y="204.2">Tuesday, April 01, 2008</text>
</g>
<g font-size="1.5" fill="#000080">
<text x="115.8" y="13.3">U55A</text>
<text x="61" y="103.6" transform="rotate(-90 61 103.6)">221 +-1%</text>
<text x="66.1" y="105.8" transform="rotate(-90 66.1 105.8)">R142</text>
<text x="59.3" y="122.3" transform="rotate(-90 59.3 122.3)">100 +-1%</text>
<text x="66.1" y="125.4" transform="rotate(-90 66.1 125.4)">R98</text>
<text x="67.8" y="125.2" transform="rotate(-90 67.8 125.2)">0.1UF/10V 10%</text>
<text x="72.9" y="122" transform="rotate(-90 72.9 122)">C38</text>
<text x="86.8" y="129">24.9 +-1%</text>
<text x="85.1" y="134.1">R686</text>
<text x="42.3" y="145.5" transform="rotate(-90 42.3 145.5)">1K +-1%</text>
<text x="47.4" y="146.7" transform="rotate(-90 47.4 146.7)">R155</text>
<text x="115.8" y="152.8">CANTIGA_1p0</text>
<text x="42.3" y="162.5" transform="rotate(-90 42.3 162.5)">2K +-1%</text>
<text x="47.4" y="165.4" transform="rotate(-90 47.4 165.4)">R156</text>
<text x="52.5" y="166.1" transform="rotate(-90 52.5 166.1)">0.1UF/10V 10%</text>
<text x="57.6" y="163.7" transform="rotate(-90 57.6 163.7)">C499</text>
</g>
<g font-size="1.5" fill="#004080">
<text x="116.6" y="17.7">H_D#_0</text>
<text x="148.5" y="16">H_A#_3</text>
<text x="148.5" y="17.7">H_A#_4</text>
<text x="116.6" y="19.4">H_D#_1</text>
<text x="116.6" y="21.1">H_D#_2</text>
<text x="116.6" y="22.8">H_D#_3</text>
<text x="148.5" y="19.4">H_A#_5</text>
<text x="148.5" y="21.1">H_A#_6</text>
<text x="148.5" y="22.8">H_A#_7</text>
<text x="116.6" y="24.5">H_D#_4</text>
<text x="116.6" y="26.2">H_D#_5</text>
<text x="116.6" y="27.9">H_D#_6</text>
<text x="116.6" y="29.6">H_D#_7</text>
<text x="147.7" y="27.9">H_A#_10</text>
<text x="147.7" y="29.6">H_A#_11</text>
<text x="148.5" y="24.5">H_A#_8</text>
<text x="148.5" y="26.2">H_A#_9</text>
<text x="116.6" y="34.7">H_D#_10</text>
<text x="116.6" y="31.3">H_D#_8</text>
<text x="116.6" y="33">H_D#_9</text>
<text x="147.7" y="31.3">H_A#_12</text>
<text x="147.7" y="33">H_A#_13</text>
<text x="147.7" y="34.7">H_A#_14</text>
<text x="116.6" y="36.4">H_D#_11</text>
<text x="116.6" y="38.1">H_D#_12</text>
<text x="116.6" y="39.8">H_D#_13</text>
<text x="116.6" y="41.5">H_D#_14</text>
<text x="147.7" y="36.4">H_A#_15</text>
<text x="147.7" y="38.1">H_A#_16</text>
<text x="147.7" y="39.8">H_A#_17</text>
<text x="147.7" y="41.5">H_A#_18</text>
<text x="116.6" y="43.2">H_D#_15</text>
<text x="116.6" y="44.9">H_D#_16</text>
<text x="116.6" y="46.6">H_D#_17</text>
<text x="147.7" y="43.2">H_A#_19</text>
<text x="147.7" y="44.9">H_A#_20</text>
<text x="147.7" y="46.6">H_A#_21</text>
<text x="116.6" y="51.8">H_D#_20</text>
<text x="116.6" y="48.3">H_D#_18</text>
<text x="116.6" y="50">H_D#_19</text>
<text x="116.6" y="53.4">H_D#_21</text>
<text x="147.7" y="48.3">H_A#_22</text>
<text x="147.7" y="50">H_A#_23</text>
<text x="147.7" y="51.8">H_A#_24</text>
<text x="147.7" y="53.4">H_A#_25</text>
<text x="116.6" y="55.1">H_D#_22</text>
<text x="116.6" y="56.9">H_D#_23</text>
<text x="116.6" y="58.5">H_D#_24</text>
<text x="147.7" y="55.1">H_A#_26</text>
<text x="147.7" y="56.9">H_A#_27</text>
<text x="147.7" y="58.5">H_A#_28</text>
<text x="116.6" y="60.3">H_D#_25</text>
<text x="116.6" y="62">H_D#_26</text>
<text x="116.6" y="63.6">H_D#_27</text>
<text x="116.6" y="65.4">H_D#_28</text>
<text x="147.7" y="60.3">H_A#_29</text>
<text x="147.7" y="62">H_A#_30</text>
<text x="147.7" y="63.6">H_A#_31</text>
<text x="147.7" y="65.4">H_A#_32</text>
<text x="116.6" y="68.8">H_D#_30</text>
<text x="116.6" y="67.1">H_D#_29</text>
<text x="116.6" y="70.5">H_D#_31</text>
<text x="147.7" y="67.1">H_A#_33</text>
<text x="147.7" y="68.8">H_A#_34</text>
<text x="147.7" y="70.5">H_A#_35</text>
<text x="116.6" y="72.2">H_D#_32</text>
<text x="116.6" y="73.9">H_D#_33</text>
<text x="116.6" y="75.6">H_D#_34</text>
<text x="116.6" y="77.3">H_D#_35</text>
<text x="144.5" y="75.6">H_ADSTB#_0</text>
<text x="144.5" y="77.3">H_ADSTB#_1</text>
<text x="148.1" y="73.9">H_ADS#</text>
<text x="116.6" y="79">H_D#_36</text>
<text x="116.6" y="80.7">H_D#_37</text>
<text x="116.6" y="82.4">H_D#_38</text>
<text x="146.9" y="82.4">H_BREQ#</text>
<text x="147.7" y="80.7">H_BPRI#</text>
<text x="148" y="79">H_BNR#</text>
<text x="116.6" y="85.8">H_D#_40</text>
<text x="116.6" y="84.1">H_D#_39</text>
<text x="116.6" y="87.5">H_D#_41</text>
<text x="116.6" y="89.2">H_D#_42</text>
<text x="145.6" y="89.2">HPLL_CLK#</text>
<text x="146.1" y="84.1">H_DEFER#</text>
<text x="146.4" y="87.5">HPLL_CLK</text>
<text x="147.1" y="85.8">H_DBSY#</text>
<text x="116.6" y="90.9">H_D#_43</text>
<text x="116.6" y="92.6">H_D#_44</text>
<text x="116.6" y="94.3">H_D#_45</text>
<text x="116.6" y="96">H_D#_46</text>
<text x="146.5" y="90.9">H_DPWR#</text>
<text x="147" y="92.6">H_DRDY#</text>
<text x="147.5" y="96">H_HITM#</text>
<text x="148.8" y="94.3">H_HIT#</text>
<text x="116.6" y="97.7">H_D#_47</text>
<text x="116.6" y="99.4">H_D#_48</text>
<text x="116.6" y="101.1">H_D#_49</text>
<text x="147.1" y="99.4">H_TRDY#</text>
<text x="147.1" y="97.7">H_LOCK#</text>
<text x="116.6" y="102.8">H_D#_50</text>
<text x="116.6" y="104.5">H_D#_51</text>
<text x="116.6" y="106.2">H_D#_52</text>
<text x="116.6" y="107.9">H_D#_53</text>
<text x="145.9" y="107.9">H_DINV#_0</text>
<text x="116.6" y="109.6">H_D#_54</text>
<text x="116.6" y="111.3">H_D#_55</text>
<text x="116.6" y="113">H_D#_56</text>
<text x="145.9" y="109.6">H_DINV#_1</text>
<text x="145.9" y="111.3">H_DINV#_2</text>
<text x="145.9" y="113">H_DINV#_3</text>
<text x="116.6" y="119.8">H_D#_60</text>
<text x="116.6" y="114.7">H_D#_57</text>
<text x="116.6" y="116.4">H_D#_58</text>
<text x="116.6" y="118.1">H_D#_59</text>
<text x="144.4" y="116.4">H_DSTBN#_0</text>
<text x="144.4" y="118.1">H_DSTBN#_1</text>
<text x="144.4" y="119.8">H_DSTBN#_2</text>
<text x="116.6" y="121.5">H_D#_61</text>
<text x="116.6" y="123.2">H_D#_62</text>
<text x="116.6" y="124.9">H_D#_63</text>
<text x="144.4" y="121.5">H_DSTBN#_3</text>
<text x="144.5" y="124.9">H_DSTBP#_0</text>
<text x="116.6" y="130">H_SWING</text>
<text x="116.6" y="131.7">H_RCOMP</text>
<text x="144.5" y="126.6">H_DSTBP#_1</text>
<text x="144.5" y="128.3">H_DSTBP#_2</text>
<text x="144.5" y="130">H_DSTBP#_3</text>
<text x="146.3" y="136.8">H_REQ#_2</text>
<text x="146.3" y="133.4">H_REQ#_0</text>
<text x="146.3" y="135.1">H_REQ#_1</text>
<text x="116.6" y="140.2">H_CPURST#</text>
<text x="116.6" y="141.9">H_CPUSLP#</text>
<text x="146.3" y="138.5">H_REQ#_3</text>
<text x="146.3" y="140.2">H_REQ#_4</text>
<text x="147.4" y="143.6">H_RS#_0</text>
<text x="116.6" y="148.7">H_AVREF</text>
<text x="147.4" y="145.4">H_RS#_1</text>
<text x="147.4" y="147">H_RS#_2</text>
<text x="116.6" y="150.5">H_DVREF</text>
</g>
<g font-size="1.2">
<text x="10.2" y="1.2">A</text>
<text x="27.3" y="1.2">B</text>
<text x="44.3" y="1.2">C</text>
<text x="61.3" y="1.2">D</text>
<text x="78.3" y="1.2">E</text>
<text x="95.3" y="1.2">F</text>
<text x="112.3" y="1.2">G</text>
<text x="129.4" y="1.2">H</text>
<text x="146.4" y="1.2">I</text>
<text x="163.4" y="1.2">J</text>
<text x="180.4" y="1.2">K</text>
<text x="197.4" y="1.2">L</text>
<text x="214.5" y="1.2">M</text>
<text x="231.5" y="1.2">N</text>
<text x="248.5" y="1.2">O</text>
<text x="265.5" y="1.2">P</text>
<text x="282.5" y="1.2">Q</text>
<text x=".5" y="14.1">9</text>
<text x="291.5" y="14.1">9</text>
<text x=".5" y="36.8">8</text>
<text x="291.5" y="36.8">8</text>
<text x=".5" y="59.5">7</text>
<text x="291.5" y="59.5">7</text>
<text x=".5" y="82.2">6</text>
<text x="291.5" y="82.2">6</text>
<text x=".5" y="104.9">5</text>
<text x="291.5" y="104.9">5</text>
<text x=".5" y="127.6">4</text>
<text x="291.5" y="127.6">4</text>
<text x=".5" y="150.3">3</text>
<text x="291.5" y="150.3">3</text>
<text x=".5" y="173">2</text>
<text x="291.5" y="173">2</text>
<text x=".5" y="195.6">1</text>
<text x="228.7" y="194.2">USE IS AUTHORIZED ONLY FOR RESPONDING TO A</text>
<text x="228.7" y="195.5">REQUEST FOR QUOTATION OR FOR THE PERFORMANCE</text>
<text x="228.7" y="196.7">OF WORK FOR LENOVO. ALL QUESTIONS MUST BE</text>
<text x="228.7" y="198">REFERRED TO THE LENOVO PURCHASING DEPARTMENT.</text>
<text x="229.4" y="192.9">THIS DOCUMENT IS THE PROPERTY OF LENOVO. ITS</text>
<text x="291.5" y="195.6">1</text>
<text x="10.2" y="207.2">A</text>
<text x="27.3" y="207.2">B</text>
<text x="44.3" y="207.2">C</text>
<text x="61.3" y="207.2">D</text>
<text x="78.3" y="207.2">E</text>
<text x="95.3" y="207.2">F</text>
<text x="112.3" y="207.2">G</text>
<text x="129.4" y="207.2">H</text>
<text x="146.4" y="207.2">I</text>
<text x="163.4" y="207.2">J</text>
<text x="180.4" y="207.2">K</text>
<text x="197.4" y="207.2">L</text>
<text x="214.5" y="207.2">M</text>
<text x="231.5" y="207.2">N</text>
<text x="248.5" y="207.2">O</text>
<text x="265.5" y="207.2">P</text>
<text x="282.5" y="207.2">Q</text>
</g>
</svg>
